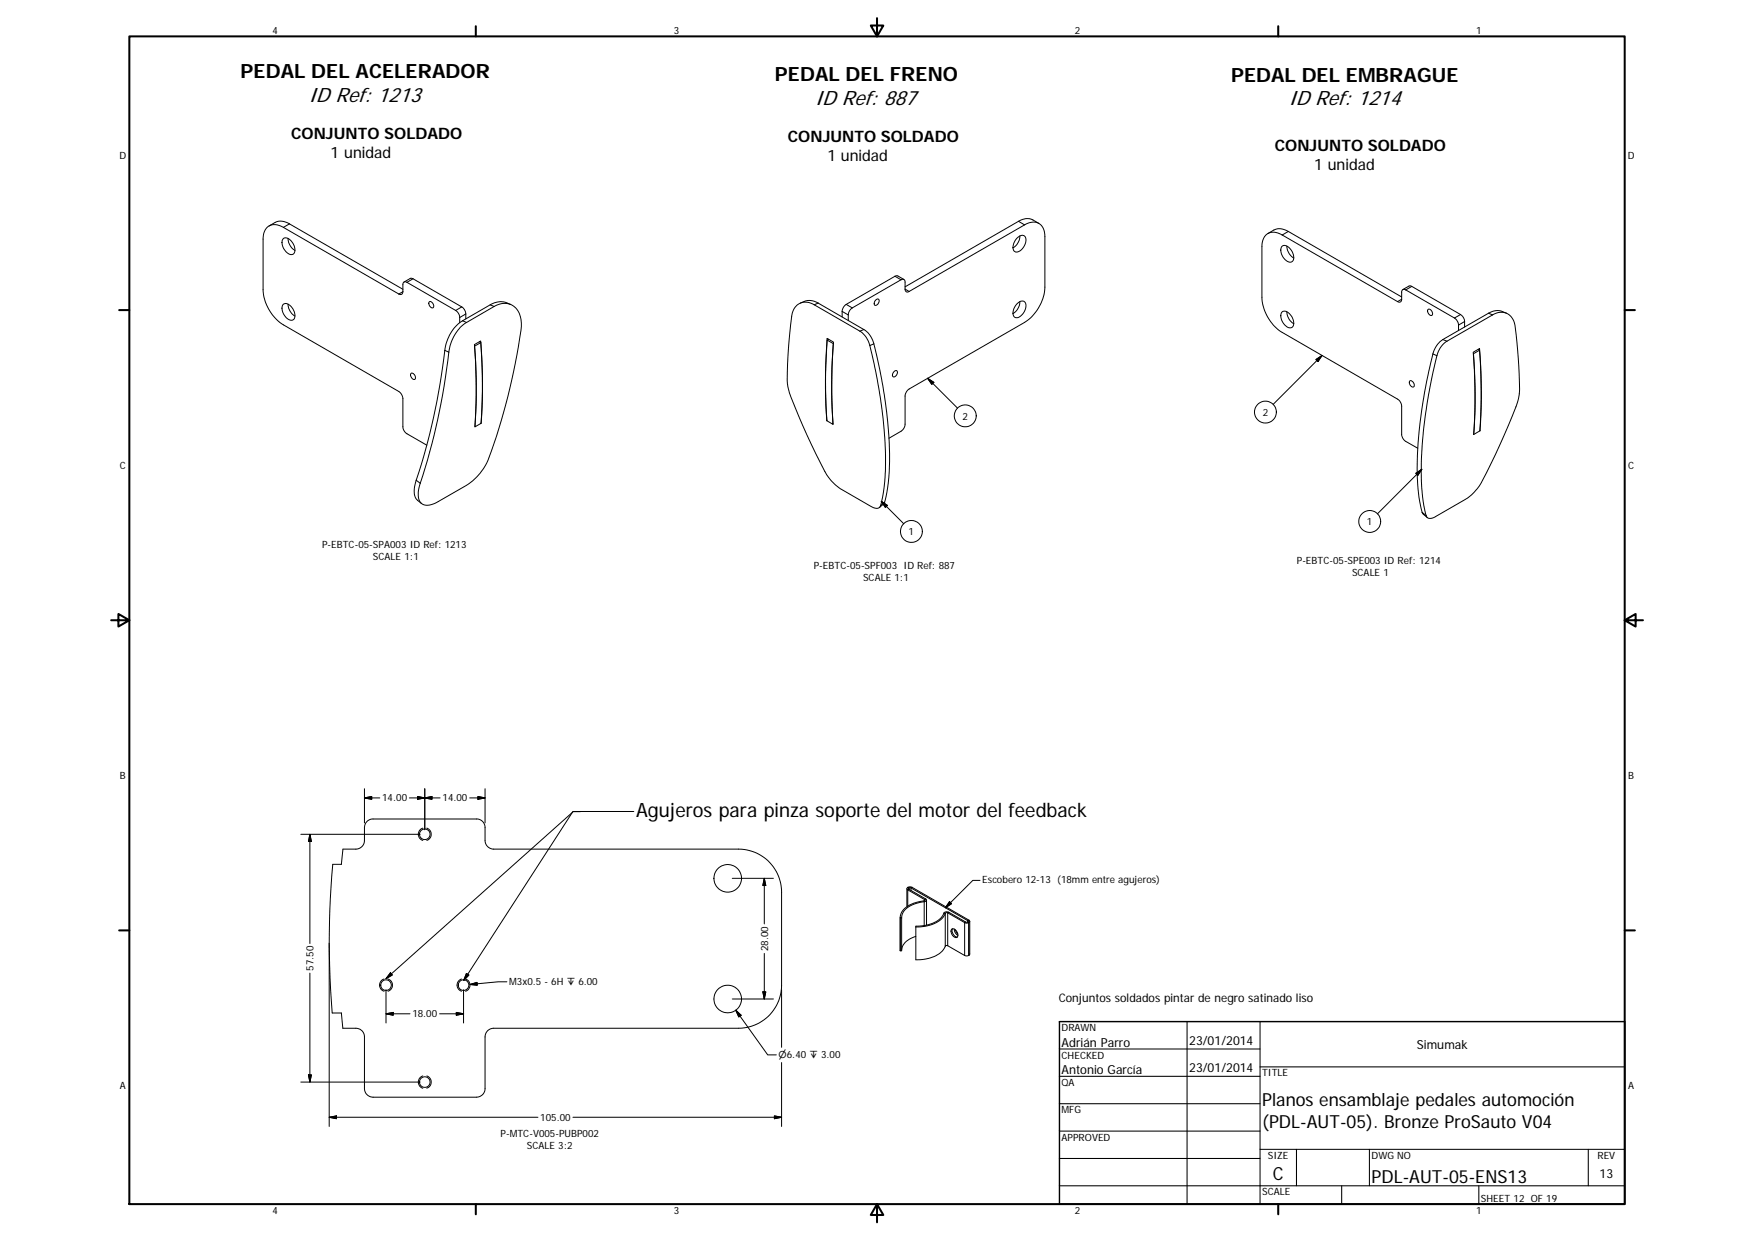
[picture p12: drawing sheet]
<svg xmlns="http://www.w3.org/2000/svg" width="594mm" height="420mm" viewBox="0 0 594 420" stroke-linecap="round" stroke-linejoin="round" font-family="sans-serif">
<g fill="none" stroke="#000" stroke-width=".34">
<path d="M96 77a4.1 4.1 0 0 0-6.6 1.8l-.3 2.2v17.1a15.1 15.1 0 0 0 6.9 11.9l39.3 22.7 .6 .7 .5 1.3 .1 9.8a2.89 2.89 0 0 0 1.3 2.4l6.8 3.8M96 77l39.1 22.5M98 75.8l-2 1.2M98 75.8a4.9 4.9 0 0 0-4.8-.5l-2.1 1.2M98 75.8l38.5 22.1M345 74.9a4.9 4.9 0 0 1 4.8-.5l2.1 1.2M345 74.9l-38.4 22.2M345 74.9l2 1.2M345.4 79.9a4.8 4.8 0 0 1-2.3 4M347 76.1l-39.1 22.6M347 76.1a4.1 4.1 0 0 1 6.6 1.8l.3 2.2v17.1a15.4 15.4 0 0 1-6.9 12l-39.1 22.5a3 3 0 0 0-1.3 2.4v9.5a3 3 0 0 1-1.4 2.4l-4.1 2.4M434.3 79.6a4.1 4.1 0 0 0-6.6 1.8l-.3 2.1v17.1a15 15 0 0 0 6.9 11.9l39 22.6a3 3 0 0 1 1.4 2.4v9.5a3 3 0 0 0 1.4 2.4l4.1 2.4"/>
<path d="M434.3 79.6l39 22.5M436.3 78.4a5 5 0 0 0-4.8-.5l-2.1 1.2M436.3 78.4l-2 1.2M436.3 78.4l38.4 22.1M96 80.8a2.49 2.49 0 0 1 3.2 1.6 2.55 2.55 0 0 1-.2 3.8 3.8 3.8 0 0 1-3-5.4zM97.6 80.8a4.9 4.9 0 0 0 2.3 4M136.5 98.8l-1.4 .7M136.5 98.8a.84 .84 0 0 1-.5 .8 .84 .84 0 0 1-.9-.1M137.8 95.6l16.5 9.5M137.8 95.6a.83 .83 0 0 0-.9-.1 .83 .83 0 0 0-.4 .9v2.4M139.9 94.4l16.5 9.5M139.9 94.4l-.8-.2-2.2 1.3"/>
<path d="M139.9 94.4l-2.1 1.2M303.1 93.5l-16.5 9.6M303.1 93.5l2.1 1.2M303.1 93.5l.8-.1 2.2 1.2M305.2 94.7l-16.5 9.5M305.2 94.7a.84 .84 0 0 1 .9-.1 .84 .84 0 0 1 .5 .9v2.4M306.6 97.9a.83 .83 0 0 0 .4 .9 .83 .83 0 0 0 .9-.1M306.6 97.9l1.3 .8M344.5 80.5a1.68 1.68 0 0 1 2.8-.2 4.1 4.1 0 0 1-3.3 5 2.29 2.29 0 0 1-.4-3.4zM434.1 83.5a2.09 2.09 0 0 1 3.2 1.1 3 3 0 0 1 .2 4 3.5 3.5 0 0 1-3.6-3.2l-.1-1.1zM435.9 83.3l.2 1.4 .5 1.1 1.6 1.6M476.1 98.1a.83 .83 0 0 0-1-.1 .83 .83 0 0 0-.4 .9v2.4"/>
<path d="M476.1 98.1l16.5 9.6M478.2 97l-2.1 1.1M478.2 97l-.8-.2-2.3 1.2M478.2 97l16.5 9.5M96 103a2.95 2.95 0 0 1 3.6 2.4 1.94 1.94 0 0 1-.9 3 3.9 3.9 0 0 1-2.7-5.4zM97.6 103a4.8 4.8 0 0 0 2.3 4M145.4 102.2a1.26 1.26 0 0 1 1.3 .6 1.26 1.26 0 0 1-.2 1.4 1.49 1.49 0 0 1-1.1-2zM150.7 118.6a218.1 218.1 0 0 1-9.7 44M150.7 118.6l1.3 .6M152 119.2a219.6 219.6 0 0 1-9.7 44.4M154.3 105.1a2.95 2.95 0 0 1 1.4 2.4M155.7 107.5v1.7"/>
<path d="M156.4 103.9a3 3 0 0 1 1.4 2.4M156.4 103.9l-2.1 1.2M156.7 108.6a14.2 14.2 0 0 0-6 10M156.7 108.6l1.3 .6M157.8 106.3v1.7M157.8 106.3l-2.1 1.2M158 109.2a14 14 0 0 0-6 10M162.4 115.7l.4 .3M162.8 116a187.5 187.5 0 0 1 .1 27.3l-2 1.2a191.8 191.8 0 0 0-.2-27.8l2.1-1.3a184.1 184.1 0 0 1 .2 27.9M162.8 116l-2 1.2a180.3 180.3 0 0 1 .1 27.3M166 103.2l1.4 .6M166 103.2l-9.3 5.4"/>
<path d="M167.4 103.8l-9.4 5.4M167.4 103.8a5.7 5.7 0 0 1 9.1 4.5l.1 1.1a189.4 189.4 0 0 1-12.1 48l-1.9 2.8-2.6 2.7-2.2 1.5-9.3 5.4a4.9 4.9 0 0 1-5.9 .5 7 7 0 0 1-.3-6.7M173 103.1l-1.3-.5a6.3 6.3 0 0 0-5.7 .6M271.1 102.6l1.3-.5a5.2 5.2 0 0 1 4.7 .5M275.8 103.2l15.4 8.9M275.8 103.2a4.8 4.8 0 0 0-5.1-.4 4.8 4.8 0 0 0-2.6 4.4 109.8 109.8 0 0 0-1.3 23.6l.3 1.3a186.2 186.2 0 0 0 13.6 29.6l1.9 2.1 2.1 1.7 10.7 6.1a1.76 1.76 0 0 0 2.9-.4M277.1 102.6l15.5 9M277.1 102.6l-1.3 .6M280.2 115.1a180.1 180.1 0 0 0-.1 27.4 173.8 173.8 0 0 1 .1-27.9l2.1 1.2a195.8 195.8 0 0 0-.2 27.9l-2.1-1.3M280.6 114.9l-.4 .2 2 1.2M282.2 116.3a184 184 0 0 0-.1 27.3M282.3 116.3h-.1"/>
<path d="M285.2 105.4v1.9M285.2 105.4l2.1 1.2M286.6 103.1a3 3 0 0 0-1.4 2.3M286.6 103.1l2.1 1.1M287.3 106.6v1.9M288.7 104.2a2.95 2.95 0 0 0-1.4 2.4M291.2 112.1a8.1 8.1 0 0 1 3.4 4.9M292.6 111.6a7.7 7.7 0 0 1 3.4 4.8M292.6 111.6l-1.4 .5M294.6 117l2.5 11.3 1.7 10.8 .9 9.1 .2 9.1a56.1 56.1 0 0 1-1.6 13.9M296 116.4l3 14.1 1.3 9.2 .7 7.7 .3 6.3-.1 6.5-.6 5.3-1 4.5M296 116.4l-1.4 .6"/>
<path d="M296.5 101.7a.68 .68 0 0 1 1-.4 .68 .68 0 0 1 .1 1.1 .87 .87 0 0 1-.5 .9 .87 .87 0 0 1-1-.3zM344.5 102.8a1.55 1.55 0 0 1 1.6-.9 1.55 1.55 0 0 1 1.4 1.2 4.1 4.1 0 0 1-3.5 4.4 2.26 2.26 0 0 1-.4-3.4zM345.4 102.1a4.9 4.9 0 0 1-2.3 4.1M434.3 105.6a2.54 2.54 0 0 1 3.2 1.6 2.54 2.54 0 0 1-.2 3.8 3.8 3.8 0 0 1-3-5.4zM435.9 105.6l.2 1.4a4.5 4.5 0 0 0 2.1 2.6M474.7 101.3l-1.4 .8M474.7 101.3a.84 .84 0 0 1-.4 .9 .84 .84 0 0 1-1-.1M483.7 104.8a1.26 1.26 0 0 1 1.3 .6 1.26 1.26 0 0 1-.2 1.4 1.47 1.47 0 0 1-1.1-2zM485.3 119.8l1.4 .6M485.3 119.8l-2.8 13.2-1.5 9.7-.8 8.9-.2 8.2a53.4 53.4 0 0 0 1.7 13.7M488.7 115l1.4 .5M488.7 115a8.2 8.2 0 0 0-3.4 4.8"/>
<path d="M490.1 115.5a8.2 8.2 0 0 0-3.4 4.9M492.6 107.7l.3 .1a3.1 3.1 0 0 1 1.1 2.3M494 110.1v1.8M494.7 106.5l-2.1 1.2M494.7 106.5a3 3 0 0 1 1.4 2.4M496.1 108.9v1.8M496.1 108.9l-2.1 1.2M500.6 118.3l.5 .3M501.1 118.6l-2 1.2a187.7 187.7 0 0 1 .1 27.2M501.1 118.6a187.7 187.7 0 0 1 .1 27.3M504.2 106a5.2 5.2 0 0 1 4.7-.5l1.3 .5M504.2 106l1.3 .6"/>
<path d="M504.2 106l-15.5 9M505.5 106.6a4.8 4.8 0 0 1 5.1-.4 4.8 4.8 0 0 1 2.6 4.4 136.7 136.7 0 0 1 1.3 23.2l-.3 1.7a194.3 194.3 0 0 1-13.6 29.6l-2.2 2.5-1.5 1.1-10.6 6.2a2.07 2.07 0 0 1-3.2 0l-.1-.3M505.5 106.6l-15.4 8.9M139.2 126.4a1.27 1.27 0 0 1 1.3 .7 1.27 1.27 0 0 1-.1 1.4 1.49 1.49 0 0 1-1.2-2.1zM302.9 125.7a.66 .66 0 0 1 1-.1 .66 .66 0 0 1-.1 1 .87 .87 0 0 1-.5 .9 .87 .87 0 0 1-1-.3v-.6zM314.2 128.1l2.1 1.4-.7 .6zM314.2 128.1l10.1 10.1M445.7 121.7l2.1-1.3-1.4 2zM447.8 120.4l-16.6 16.5M477.5 129a1.27 1.27 0 0 1 1.3 .6 1.27 1.27 0 0 1-.1 1.4 1.49 1.49 0 0 1-1.2-2zM486.7 120.4l-1.8 7.8-1.6 8.5-1.1 8.2-.6 7.8a69.1 69.1 0 0 0 1.4 21.9M481.6 158.9l-15.1 15"/>
<path d="M501.2 145.8l.1 .1M501.3 145.9l-2.2 1.2M501.3 145.9a180.4 180.4 0 0 0-.2-27.9l-2.1 1.3a180.4 180.4 0 0 1 .1 27.8M141 162.6l1.3 1M141 162.6l-.7 2.8a4.5 4.5 0 0 0 1.1 4l1.4 1.1M298.5 169.7l7.6 7.6M298.5 169.7l2.1 1.4-.7 .7zM299.6 170l-1.7 1.8M299.6 170l-1.3 1.2M479.5 160.3l2.1-1.4-1.4 2.1zM481.7 173.5l1.3 1.1M481.7 173.5l.4 .6 1.3 1.1"/>
<path d="M123.4 270.2l2.5-.5v.9zM123.4 270.2h5.2M123.4 267v11.6M124.3 278.1l1.7-.8h35.4a2.86 2.86 0 0 1 2.9 2.9v4.4a2.96 2.96 0 0 0 2.9 2.9h82.9a14.5 14.5 0 0 1 14.6 14.6v31.4a14.6 14.6 0 0 1-14.6 14.6h-82.9a2.89 2.89 0 0 0-2.9 2.9v17.6a2.93 2.93 0 0 1-2.9 2.9h-35a2.96 2.96 0 0 1-3-2.9v-17.6a2.86 2.86 0 0 0-2.9-2.9h-4.4l-.5-5.1h-3.1a285.7 285.7 0 0 1 .2-50.4h2.9l.6-5.1h4.3a2.93 2.93 0 0 0 2.9-2.9l.1-4.8zM141.5 269.7l2.4 .5-2.4 .4zM143.9 270.2l2.4-.5v.9zM143.9 267v13.9M149.1 270.2h-10.4M159.1 270.2h5.2M161.9 269.7l2.4 .5-2.4 .4zM164.3 267v11.6M196.5 274.8h-2.4l-63.4 56.5"/>
<path d="M214.7 274.7h-20.7l-36.9 57.2M101.9 282.5h40.4M105 282.5v36.9M105 282.5l.5 2.4h-1zM143.2 280.4a2.19 2.19 0 0 0-1.5 2.1 2.19 2.19 0 0 0 1.5 2M144.6 280.4a2.2 2.2 0 0 1 1.5 2.1 2.2 2.2 0 0 1-1.5 2M248 297.4h14M258.9 297.4v15.4M258.9 297.4l.5 2.4h-1zM331.9 298.1h-2.4l-9.3 9.2M111.5 319.3v62.1M304.9 310.6v11.3h.5v-11.1"/>
<path d="M307.2 300.9v6.1M307.5 300.4l.3 .3M307.5 300.4l-.3 .4 .3 .5M307.5 301.3l5.7 3.3M307.5 301.3v5.5M307.5 300.4h.1M307.5 300.4l.4 .2M307.5 300.4h1.4M307.8 301.1l-.3 .2M307.8 300.7v.4M307.8 301.1l5.7 3.3M307.9 300.6v.5"/>
<path d="M307.9 300.6h.7M307.9 300.6l-.1 .1M308.6 300.6l19.2 11.1M308.6 300.6v.9M308.9 300.4l19.3 11.1M308.9 300.4l-.3 .2M310.2 317a6.1 6.1 0 0 0-4.8 4.5M310.2 313.8v11.2a10.5 10.5 0 0 0 9.8-4.3l.2-.4M312.9 305l.1 .3M312.9 305a8.9 8.9 0 0 0-7.8 4.5l-.2 1.3h.5M313 305.3a8.7 8.7 0 0 0-7.4 4.2l-.2 1.3M313 305.3v8.1"/>
<path d="M313.2 304.6l.1 .2-.4 .2M313.2 304.6v.3M313.5 304.4a.54 .54 0 0 1 .2 .7 .54 .54 0 0 1-.7 .2M313.5 304.4l-.3 .2M313.8 304.8v8.4M319.7 309.2a8.7 8.7 0 0 1-8 4.3l-1.5 .1v.2M319.7 309.2h.5M320.2 309.2a8.8 8.8 0 0 1-7.8 4.5l-2.2 .1M320.2 309.2v11.1M321 309.1l5.7 3.3M321 309.1v11.1M321 309.1l-.8 .1"/>
<path d="M321.3 308.9a1.26 1.26 0 0 0-1.6 .3M321.3 308.9l-.3 .2M321.3 308.9l5.8 3.3M321.6 305.3l.7 .7-2.1 1.3zM322.3 314.6a1.84 1.84 0 0 1 1.8 .7 1.84 1.84 0 0 1 .2 1.9 1.84 1.84 0 0 1-1.8-.6 1.84 1.84 0 0 1-.2-2zM322.6 314.5a2.13 2.13 0 0 0 1.7 2.7M323.2 314.5a2.51 2.51 0 0 0 1.2 2.2M323.6 314.8l.8 1.4M326.7 312.4l.6 .1 .8-.1M326.7 312.4v11.1M327.1 312.2h.6M327.1 312.2l-.4 .2"/>
<path d="M327.7 312.2l.4 .2M327.8 311.7v.4M327.8 312.1l.4 .2M327.8 312.1l-.1 .1M328.1 312.4v11.1M328.2 311.5l-.4 .2M328.2 311.5l.3 .4-.3 .4M328.2 312.3v11.1M328.2 312.3l-.1 .1M328.5 311.9v11.1l-.3 .4M105 329.5v36.9M130.1 331.5a2.16 2.16 0 0 0-1.5 2 2.16 2.16 0 0 0 1.5 2.1"/>
<path d="M130.7 335.1v11.3M131.4 331.5a2.16 2.16 0 0 1 1.5 2 2.16 2.16 0 0 1-1.5 2.1M132.2 329.4l.7 .7-2.2 1.2zM156.3 331.5a2.16 2.16 0 0 0-1.5 2 2.16 2.16 0 0 0 1.5 2.1M157 335.1v11.3M157.7 331.5a2.16 2.16 0 0 1 1.5 2 2.16 2.16 0 0 1-1.5 2.1M158 329.6l.8 .5-1.7 1.8zM159.2 333.3l2.3-.7 .1 1zM171.7 332.4h-2.9l-9.6 .9M248 338.2h14M258.4 335.8h1l-.5 2.4zM258.9 322.8v15.4"/>
<path d="M264.7 335.1v19.5M321 320.2l-.8 .1M321 320.2l5.7 3.3M326.7 323.5h1.4M328.2 323.4l-.1 .1M130.7 343.2l2.5-.4v.9zM130.7 343.2h8.2M148.9 343.2h8.1M154.6 342.8l2.4 .4-2.4 .5zM249.2 342l10.8 15.1h2.9M249.2 342l1.8 1.7-.8 .6zM264.7 359.7v21.7"/>
<path d="M101.9 366.4h40.4M104.5 363.9h1l-.5 2.5zM111.5 378.3l2.5-.5v1zM111.5 378.3h70.7M143.2 364.3a2.19 2.19 0 0 0-1.5 2.1 2.19 2.19 0 0 0 1.5 2M144.6 364.3a2.2 2.2 0 0 1 1.5 2.1 2.2 2.2 0 0 1-1.5 2M262.3 377.8l2.4 .5-2.4 .5zM264.7 378.3h-70.7"/>
<circle cx="428.6" cy="139.5" r="3.7"/>
<circle cx="326.9" cy="140.8" r="3.7"/>
<circle cx="308.7" cy="179.9" r="3.7"/>
<circle cx="463.9" cy="176.5" r="3.7"/>
<circle cx="143.9" cy="282.5" r="1.79"/>
<circle cx="246.5" cy="297.4" r="4.7"/>
<circle cx="130.8" cy="333.5" r="1.79"/>
<circle cx="157" cy="333.5" r="1.79"/>
<circle cx="246.5" cy="338.2" r="4.7"/>
<circle cx="143.9" cy="366.4" r="1.79"/>
</g>
<g fill="none" stroke="#000" stroke-width=".69">
<path d="M43.8 12.3h506.5v395.4h-506.5zM161.2 8.9v3.4M297 6.1v6.2l-2.1-3.7h4.3l-2.2 3.7M432.9 8.9v3.4M40.4 105h3.4M550.3 105h3.4M37.6 210h6.2l-3.7-2.1v4.2l3.7-2.1M550.3 210l3.7 2.1v-4.2l-3.7 2.1h6.2M40.4 315h3.4M550.3 315h3.4M161.2 407.7v3.4M297 407.7l2.2 3.7h-4.3l2.1-3.7v6.1"/>
<path d="M432.9 407.7v3.4"/>
</g>
<g fill="none" stroke="#000" stroke-width=".36">
<path d="M358.8 355.2h68M402.1 345.9v61.8M426.8 345.9v61.8M358.8 364.4h68M358.8 373.7h68M426.8 361.2h123.5M358.8 382.9h68M358.8 392.2h68M426.8 389.1h123.5M439.1 389.1v12.4M463.8 389.1v12.4M537.9 389.1v12.4"/>
<path d="M358.8 401.5h191.5M454.4 401.5v6.2M500.9 401.5v6.2"/>
</g>
<path d="M358.8 345.9h191.5v61.8h-191.5z" fill="none" stroke="#000" stroke-width=".48"/>
<g fill="#000" stroke="#000" stroke-width=".34">
<path d="M314.2 128.1l2.1 1.4-.7 .6zM445.7 121.7l2.1-1.3-1.4 2zM298.5 169.7l2.1 1.4-.7 .7zM479.5 160.3l2.1-1.4-1.4 2.1zM123.4 270.2l2.5-.5v.9zM141.5 269.7l2.4 .5-2.4 .4zM143.9 270.2l2.4-.5v.9zM161.9 269.7l2.4 .5-2.4 .4zM105 282.5l.5 2.4h-1zM258.9 297.4l.5 2.4h-1zM321.6 305.3l.7 .7-2.1 1.3zM132.2 329.4l.7 .7-2.2 1.2z"/>
<path d="M158 329.6l.8 .5-1.7 1.8zM159.2 333.3l2.3-.7 .1 1zM258.4 335.8h1l-.5 2.4zM130.7 343.2l2.5-.4v.9zM154.6 342.8l2.4 .4-2.4 .5zM249.2 342l1.8 1.7-.8 .6zM104.5 363.9h1l-.5 2.5zM111.5 378.3l2.5-.5v1zM262.3 377.8l2.4 .5-2.4 .5z"/>
</g>
<g font-size="7.1">
<text x="104.5" y="34.4">ID Ref: 1213</text>
<text x="276" y="35.5">ID Ref: 887</text>
<text x="436.4" y="35.7">ID Ref: 1214</text>
</g>
<g font-size="6.7">
<text x="81.5" y="26.4">PEDAL DEL ACELERADOR</text>
<text x="262.5" y="27.5">PEDAL DEL FRENO</text>
<text x="417" y="27.7">PEDAL DEL EMBRAGUE</text>
<text x="215.4" y="276.6">Agujeros para pinza soporte del motor del feedback</text>
</g>
<g font-size="6.1">
<text x="427.5" y="374.4">Planos ensamblaje pedales automoción</text>
<text x="427.5" y="381.8">(PDL-AUT-05). Bronze ProSauto V04</text>
<text x="431.1" y="399.4">C</text>
<text x="464.5" y="400.6">PDL-AUT-05-ENS13</text>
</g>
<g font-size="5.3">
<text x="98.6" y="47">CONJUNTO SOLDADO</text>
<text x="266.8" y="48">CONJUNTO SOLDADO</text>
<text x="112" y="53.4">1 unidad</text>
<text x="431.8" y="51">CONJUNTO SOLDADO</text>
<text x="280.2" y="54.4">1 unidad</text>
<text x="445.1" y="57.4">1 unidad</text>
</g>
<g font-size="4.2">
<text x="402.8" y="353.7">23/01/2014</text>
<text x="359.5" y="354.3">Adrián Parro</text>
<text x="479.9" y="355.1">Simumak</text>
<text x="359.5" y="363.6">Antonio García</text>
<text x="402.8" y="363">23/01/2014</text>
<text x="541.8" y="398.7">13</text>
</g>
<text font-size="4" x="358.6" y="339.4">Conjuntos soldados pintar de negro satinado liso</text>
<g font-size="3.4">
<text x="92.3" y="11.3">4</text>
<text x="228.2" y="11.3">3</text>
<text x="364.1" y="11.3">2</text>
<text x="499.9" y="11.3">1</text>
<text x="40.4" y="53.7">D</text>
<text x="551.4" y="53.7">D</text>
<text x="326" y="142.1">2</text>
<text x="427.7" y="140.8">2</text>
<text x="40.6" y="158.7">C</text>
<text x="551.5" y="158.7">C</text>
<text x="463" y="177.8">1</text>
<text x="109.1" y="185.6">P-EBTC-05-SPA003 ID Ref: 1213</text>
<text x="307.8" y="181.2">1</text>
<text x="126.3" y="189.7">SCALE 1:1</text>
<text x="439.2" y="191.1">P-EBTC-05-SPE003 ID Ref: 1214</text>
<text x="275.6" y="192.7">P-EBTC-05-SPF003 ID Ref: 887</text>
<text x="292.3" y="196.7">SCALE 1:1</text>
<text x="457.9" y="195.2">SCALE 1</text>
<text x="40.6" y="263.7">B</text>
<text x="551.5" y="263.7">B</text>
<text x="129.4" y="271.4">14.00</text>
<text x="149.9" y="271.4">14.00</text>
<text x="332.7" y="299">Escobero 12-13 (18mm entre agujeros)</text>
<text x="260.1" y="322" transform="rotate(-90 260.1 322)">28.00</text>
<text x="106.2" y="328.7" transform="rotate(-90 106.2 328.7)">57.50</text>
<text x="172.5" y="333.6">M3x0.5 - 6H ↧ 6.00</text>
<text x="139.7" y="344.5">18.00</text>
<text x="359.5" y="349.1">DRAWN</text>
<text x="359.5" y="358.4">CHECKED</text>
<text x="427.5" y="364.4">TITLE</text>
<text x="40.6" y="368.7">A</text>
<text x="359.5" y="367.7">QA</text>
<text x="551.5" y="368.7">A</text>
<text x="359.5" y="376.9">MFG</text>
<text x="183" y="379.5">105.00</text>
<text x="169.5" y="385.1">P-MTC-V005-PUBP002</text>
<text x="178.4" y="389.2">SCALE 3:2</text>
<text x="359.5" y="386.2">APPROVED</text>
<text x="429.4" y="392.4">SIZE</text>
<text x="464.5" y="392.4">DWG NO</text>
<text x="541.1" y="392.3">REV</text>
<text x="427.5" y="404.7">SCALE</text>
<text x="501.6" y="406.8">SHEET 12 OF 19</text>
<text x="92.3" y="411.1">4</text>
<text x="228.2" y="411.1">3</text>
<text x="364.1" y="411.1">2</text>
<text x="499.9" y="411.1">1</text>
</g>
<text font-size="3.2" x="263.7" y="358.4">⌀6.40 ↧ 3.00</text>
</svg>
